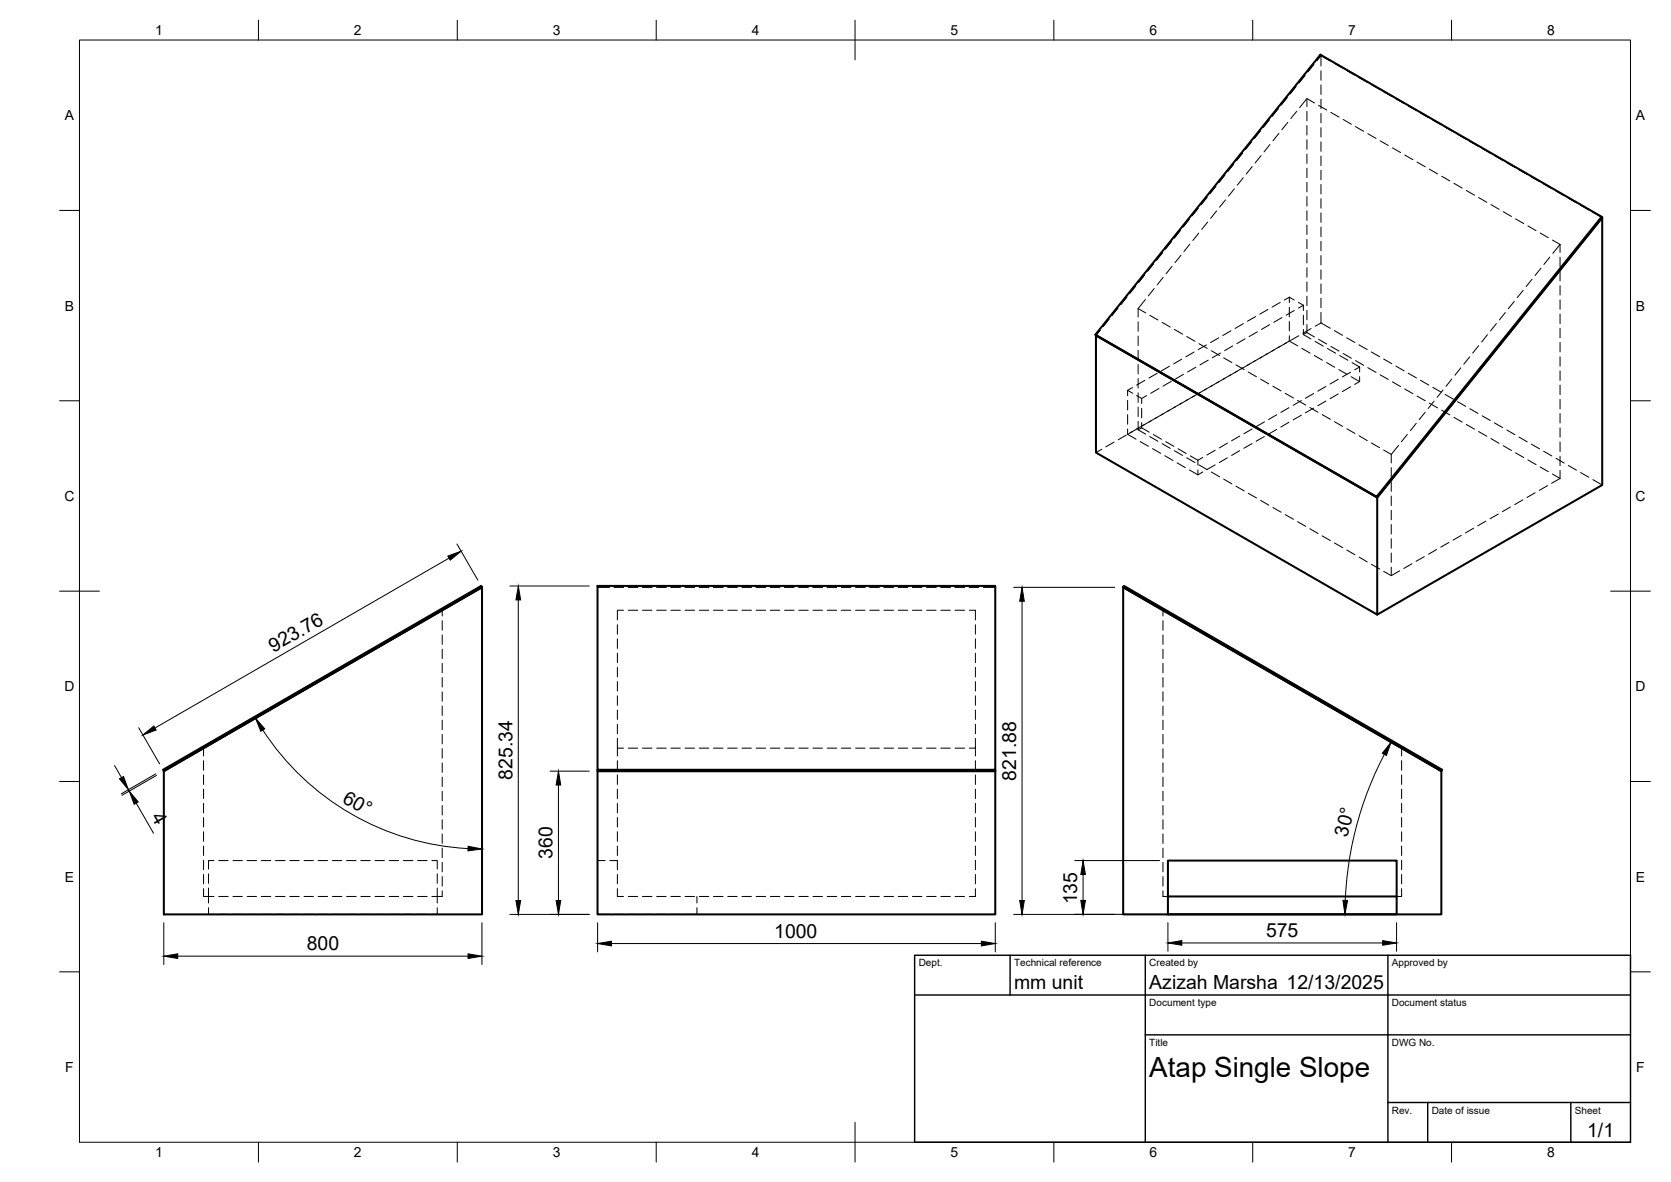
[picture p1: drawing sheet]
<svg xmlns="http://www.w3.org/2000/svg" width="420mm" height="297mm" viewBox="0 0 420 297" stroke-linecap="round" stroke-linejoin="round" font-family="sans-serif">
<!-- layer: Hidden -->
<g fill="none" stroke="#000" stroke-width=".25">
<path d="M328.1 19l-1.5 1.8M330.3 16.2l-1.5 1.8M332 13.7l.1 .3M332.1 14l-1 1.2 1-1.2 2.4 1.3zM332.1 14v2.6M332.1 17.8v2.4M335.5 15.9l2.1 1.2M338.6 17.7l2.1 1.2M341.7 19.5l2.1 1.1M312.4 38.4l-1.5 1.9M314.7 35.7l-1.5 1.8M316.9 32.9l-1.5 1.8"/>
<path d="M317.1 39.1l-1.5 1.8M319.2 30.1l-1.5 1.8M319.3 36.3l-1.5 1.9M321.4 27.3l-1.5 1.9M321.6 33.5l-1.5 1.9M323.6 24.5l-1.5 1.9M323.8 30.7l-1.5 1.9M325.9 21.7l-1.5 1.9M326.1 28l-1.6 1.8M328.6 24.8v2M328.6 28v2.4M328.6 31.5v2.4"/>
<path d="M328.6 35.1v2.4M328.6 38.7v2.4M330.5 25.9l-1.9-1.1-1.8 2.2M331.5 26.5l2.1 1.2M332.1 21.3v2.4M332.1 24.9v2.4M332.1 28.5v2.4M332.1 32.1v2.3M332.1 35.7v2.3M332.1 39.2v2.4M334.6 28.2l2.1 1.2M337.7 30l2.1 1.2"/>
<path d="M340.8 31.8l2.1 1.2M343.9 33.6l2.1 1.2M344.8 21.2l2.1 1.2M347 35.4l2.1 1.2M347.9 23l2.1 1.2M350.1 37.2l2.1 1.1M351 24.8l2.1 1.2M353.2 39l2.1 1.1M354.1 26.6l2.1 1.2M357.2 28.4l2 1.2M360.3 30.1l2.1 1.2M363.4 31.9l2 1.2"/>
<path d="M366.5 33.7l2 1.2M369.6 35.5l2 1.2M372.7 37.3l2 1.2M375.8 39.1l2 1.1M296.8 57.9l-1.5 1.9M299 55.1l-1.5 1.9M301.2 52.4l-1.5 1.8M301.4 58.6l-1.5 1.8M303.5 49.6l-1.5 1.8M303.7 55.8l-1.5 1.8M305.7 46.8l-1.5 1.8M305.9 53l-1.5 1.9"/>
<path d="M308 44l-1.5 1.9M308.1 50.2l-1.5 1.9M310.2 41.2l-1.5 1.9M310.4 47.4l-1.5 1.9M312.6 44.7l-1.5 1.8M314.9 41.9l-1.5 1.8M328.6 42.3v2.3M328.6 45.8v2.4M328.6 49.4v2.4M328.6 53v2.4M328.6 56.6v2.3M332.1 42.8v2.4"/>
<path d="M332.1 46.4v2.3M332.1 49.9v2.4M332.1 53.5v2.4M332.1 57.1v2.4M356.3 40.7l2.1 1.2M359.4 42.5l2.1 1.2M362.5 44.3l2.1 1.2M365.6 46.1l2 1.2M368.7 47.9l2.1 1.2M371.8 49.6l2 1.2M374.9 51.4l2 1.2M378 53.2l2 1.2"/>
<path d="M378.9 40.8l2 1.2M381.1 55l2 1.2M382 42.6l2 1.2M384.2 56.8l2 1.2M385 44.4l2.1 1.2M387.3 58.6l2 1.1M388.1 46.2l2.1 1.2M391.2 48l2.1 1.2M394.3 49.8l2.1 1.2M397.4 51.5l2.1 1.2M400.5 53.3l2.4 1.4M281.1 77.4l-1.5 1.9"/>
<path d="M283.3 74.6l-1.5 1.9M285.6 71.8l-1.5 1.9M286.2 77.5v2.2M287.8 69.1l-1.5 1.8M288 75.3l-1.8 2.2 1.9 1.1M289.1 79.2l2.1 1.2M290 66.3l-1.5 1.8M290.2 72.5l-1.5 1.9M292.3 63.5l-1.5 1.9M292.5 69.7l-1.5 1.9M294.5 60.7l-1.5 1.9M294.7 66.9l-1.5 1.9"/>
<path d="M296.9 64.1l-1.5 1.9M299.2 61.4l-1.5 1.8M315.7 79.6l-2.1 1.1M318.8 77.8l-2 1.2M321.9 76l-2.1 1.2M322.3 79.8l-2 1.2M324.2 74.7l-1.3 .7M324.2 74.7l1.2 .7M324.2 74.7v1.3M324.2 77.2v2.4M325.4 78l-2 1.2M326.5 76l1.2 .7"/>
<path d="M327.7 76.7l-1.2 .7M327.7 76.7v1.3M327.7 79.2v2.4M328.6 60.1v2.4M328.6 63.7v2.4M328.6 67.3v2.4M328.6 70.9v2.3M328.6 74.4v2.4M328.6 78v2.4M332.1 60.6v2.4M332.1 64.2v2.4M332.1 67.8v2.4"/>
<path d="M332.1 71.4v2.4M332.1 74.9v2.4M332.1 78.5v2.7M378.5 78.5l-1.5 1.9M380.7 75.7l-1.5 1.9M383 73l-1.5 1.8M385.2 70.2l-1.5 1.8M387.5 67.4l-1.5 1.8M389.7 64.6l-1.5 1.9M390.4 60.3l1.9 1.1M392.3 61.4l-1.9 2.3M392.3 61.4v2"/>
<path d="M392.3 64.6v2.4M392.3 68.2v2.4M392.3 71.8v2.4M392.3 75.4v2.3M392.3 78.9v2.4M276.6 83l-1 1.3M278.8 80.2l-1.4 1.9M283.5 98.1v1.3M283.5 98.1l1.3 .7M284.8 97.4l-1.3 .7M285.8 99.4l1.3 .7M286.2 80.9v2.4"/>
<path d="M286.2 84.4v2.4M286.2 88v2.4M286.2 91.6v2.4M286.2 95.2v2.3M286.2 98.7v2.4M287.8 95.6l-2 1.2M288.3 99.4l-1.2 .7v1.3M291 93.8l-2.1 1.2M291.4 97.6l-2.1 1.2M292.2 81l2.1 1.2M294 92l-2 1.2M294.5 95.8l-2.1 1.2"/>
<path d="M295.3 82.8l2 1.2M297.1 90.3l-2 1.1M297.6 94.1l-2.1 1.2M298.4 84.6l2.1 1.2M300.2 88.5l-2 1.2M300.2 99.5l-2 1.2M300.7 92.3l-2.1 1.2M301.5 86.4l2.1 1.2M301.8 98.6l-2.1 1.2M303.3 86.7l-2 1.2M303.8 90.5l-2.1 1.2M304.6 88.1l2 1.2"/>
<path d="M304.9 96.8l-3.6 2.1M306.4 84.9l-2 1.2M306.4 95.9l-2 1.2M306.9 88.7l-2.1 1.2M307.7 89.9l2 1.2M309.5 83.1l-2 1.2M309.5 94.2l-3.6 2.1M310 86.9l-2.1 1.2M310.8 91.7l2 1.2M312.6 81.3l-2 1.2M312.6 92.4l-3.6 2.1M313.1 85.2l-2.1 1.1"/>
<path d="M313.9 93.5l2 1.2M314.2 91.5l-2.1 1.2M315.7 90.6l-2.1 1.2M316.2 83.4l-2.1 1.2M317 95.3l2 1.2M319.3 81.6l-2.1 1.2M320.1 97.1l2 1.1M321.9 87l-6.7 3.9M323.2 98.8l2 1.2M323.5 86.2l-2.1 1.1M324.2 80.8v2.4M324.2 84.4v1.3"/>
<path d="M324.2 85.7l2.1 1.2M324.2 85.7l-1.3 .7M326.6 84.4l-2.1 1.2M327.3 87.6l2.1 1.1M327.7 84.1l1.9 1.1M327.7 82.8v1.3M328.6 83.6l1.9 1.1M328.6 83.6l-.9 .5M328.6 81.6v2M329.6 82.6l-2 1.2M330.3 98.9l-2.1 1.2M330.5 89.3l2 1.2"/>
<path d="M330.7 85.8l2 1.2M331.5 85.3l2.1 1.2M332.1 81.2l-1.4 .8M332.1 81.2l2.4 1.3M333.4 97.1l-2.1 1.2M333.5 91.1l2.1 1.2M333.8 87.6l2 1.2M334.6 87l2.1 1.2M335.5 83.1l2.1 1.2M336.5 95.3l-2.1 1.2M336.5 99l-2.1 1.2M336.6 92.9l2.1 1.2"/>
<path d="M336.8 89.4l2.1 1.1M337.7 88.8l2.1 1.2M338.6 84.9l2.1 1.2M339.6 93.5l-2.1 1.2M339.6 97.2l-2.1 1.2M339.7 94.7l2.2 1.2M340 91.1l1.9 1.1M340.8 90.6l2.1 1.2M341.7 86.7l2.1 1.1M341.9 92.2l-1.3 .7M341.9 92.2v1.3M341.9 94.7v1.2"/>
<path d="M341.9 95.9l-1.3 .7M343.9 92.4l2.1 1.2M344.8 88.4l2.1 1.2M347 94.2l2.1 1.2M347.9 90.2l2.1 1.2M350.1 96l2.1 1.2M351 92l2.1 1.2M353.2 97.8l2.1 1.1M354.1 93.8l2.1 1.2M356.3 99.5l2.1 1.2M357.2 95.6l2 1.2M360.3 97.4l2.1 1.1"/>
<path d="M362.8 98l-1.5 1.9M363.4 99.1l2 1.2M365.1 95.2l-1.5 1.9M367.3 92.4l-1.5 1.9M369.5 89.7l-1.5 1.8M371.8 86.9l-1.5 1.8M374 84.1l-1.5 1.9M376.3 81.3l-1.5 1.9M392.3 82.5v2.4M392.3 86.1v2.3M392.3 89.6v2.4M392.3 93.2v2.4"/>
<path d="M392.3 96.8v2.4M277 112.9l-1.4 .8M280.1 111.1l-2.1 1.2M283.2 109.3l-2 1.2M283.5 109.1l2.1 1.3M283.5 100.6v2.4M283.5 104.2v2.4M283.5 107.8v1.3M286.2 108l1.9 1.1M286.2 102.3v2.4M286.2 105.9v2.1M286.3 107.5l-2.8 1.6"/>
<path d="M286.7 111l2.1 1.1M287.1 107.5l1.9 1.1M287.1 102.6v2.4M287.1 106.2v1.3M287.1 107.5l-.9 .5M287.8 106.6l-2 1.2M289.1 109.7l2.1 1.2M289.8 112.7l2 1.2M290 109.2l2.1 1.2M292.2 111.5l2.1 1.2M292.5 104l-5.2 2.9M292.9 114.5l2 1.2"/>
<path d="M293.1 111l2.1 1.2M294 103.1l-2 1.2M295.3 113.3l2 1.2M295.6 102.2l-2.1 1.2M296 116.3l2 1.2M296.2 112.8l2.1 1.2M297.1 101.3l-2 1.2M298.4 115l2.1 1.2M298.7 100.4l-2.1 1.2M299.1 118.1l2.1 1.2M299.3 114.6l1.9 1.1M301.2 115.7v1.2"/>
<path d="M301.2 118.1v1.2M301.5 116.8l2.1 1.2M302.5 114.9l-1.3 .8M302.5 118.6l-1.3 .7M304.6 118.6l2 1.2M305.5 113.2l-2 1.1M305.5 116.8l-2 1.2M308.6 111.4l-2 1.2M308.6 115l-2 1.2M311.7 109.6l-2 1.2M311.7 113.2l-2 1.3M314.8 107.8l-2 1.2"/>
<path d="M314.8 111.5l-2 1.2M317.9 106l-2.1 1.2M317.9 109.7l-2.1 1.2M321 104.2l-2 1.2M321 107.9l-2 1.2M324.1 102.5l-2 1.1M324.1 106.1l-2 1.2M326.3 100.6l2 1.2M327.2 100.7l-2.1 1.2M327.2 104.3l-2.1 1.2M329.4 102.4l2 1.2M330.3 102.6l-2.1 1.1"/>
<path d="M332.4 104.2l2.1 1.2M333.4 100.8l-2.1 1.2M335.5 106l2.1 1.2M338.6 107.7l2.1 1.2M341.7 109.5l2.1 1.2M344.8 111.3l2.1 1.2M349.8 114.2v2.1M349.8 117.5v2.4M351.6 111.9l-1.8 2.3-1.9-1.1M353.9 109.2l-1.5 1.8M356.1 106.4l-1.5 1.8M358.4 103.6l-1.6 1.8"/>
<path d="M359.4 101.3l2.1 1.2M360.6 100.8l-1.5 1.9M362.5 103.1l2.1 1.2M365.6 104.9l2 1.2M366.5 100.9l2 1.2M368.7 106.7l2.1 1.2M369.6 102.7l2 1.2M371.8 108.4l2 1.2M372.7 104.5l2 1.2M374.9 110.2l2 1.2M375.8 106.3l2 1.1M378 112l2 1.2"/>
<path d="M378.9 108l2 1.2M381.1 113.8l2 1.2M382 109.8l2 1.2M384.2 115.6l2 1.2M385 111.6l2.1 1.2M387.3 117.4l2 1.1M388.1 113.4l2.1 1.2M390.4 119.1l1.9 1.1M391.2 115.2l2.1 1.2M392.3 100.4v2.4M392.3 103.9v2.4M392.3 107.5v2.4"/>
<path d="M392.3 111.1v2.4M392.3 114.6v2.4M392.3 118.2v2M394.3 117l2.1 1.2M397.4 118.8l2.1 1.1M307.7 120.4l2 1.2M310.8 122.2l2 1.2M313.9 124l2 1.1M317 125.8l2 1.1M320.1 127.5l2 1.2M323.2 129.3l2 1.2M326.3 131.1l2 1.2"/>
<path d="M329.4 132.9l2 1.2M332.4 134.7l2.1 1.2M335.5 136.4l2.1 1.2M338.6 138.2l2.1 1.2M349.8 121.1v2.4M349.8 124.7v2.3M349.8 128.2v2.4M349.8 131.8v2.4M349.8 135.4v2.4M349.8 139v2.3M358.1 139.9l-2 1.2M361.2 138.1l-2 1.2"/>
<path d="M364.3 136.3l-2 1.2M367.4 134.5l-2 1.2M370.5 132.7l-2 1.2M373.6 131l-2 1.2M376.7 129.2l-2.1 1.2M379.8 127.4l-2.1 1.2M382.9 125.6l-2 1.2M386 123.8l-2.1 1.2M389.1 122.1l-2.1 1.1M392.3 120.2l-2.2 1.3M400.5 120.5l2.4 1.4M111.2 153.4v1.4"/>
<path d="M111.2 156v2.4M111.2 159.6v2.3M150.2 147.6h3M154.4 147.6h2.4M155.2 157v2.4M156.8 153.4h-1.6v2.4M158 153.4h2.4M158 147.6h2.4M161.5 153.4h2.4M161.5 147.6h2.4M165.1 153.4h2.4M165.1 147.6h2.4"/>
<path d="M168.7 153.4h2.4M168.7 147.6h2.4M172.3 153.4h2.3M172.3 147.6h2.3M175.8 153.4h2.4M175.8 147.6h2.4M179.4 153.4h2.4M179.4 147.6h2.4M183 153.4h2.4M183 147.6h2.4M186.6 153.4h2.3M186.6 147.6h2.3"/>
<path d="M190.1 153.4h2.4M190.1 147.6h2.4M193.7 153.4h2.4M193.7 147.6h2.4M197.3 153.4h2.3M197.3 147.6h2.3M200.9 153.4h2.3M200.9 147.6h2.3M204.4 153.4h2.4M204.4 147.6h2.4M208 153.4h2.4M208 147.6h2.4"/>
<path d="M211.6 153.4h2.3M211.6 147.6h2.3M215.1 153.4h2.4M215.1 147.6h2.4M218.7 153.4h2.4M218.7 147.6h2.4M222.3 153.4h2.4M222.3 147.6h2.4M225.8 153.4h2.4M225.8 147.6h2.4M229.4 153.4h2.4M229.4 147.6h2.4"/>
<path d="M233 153.4h2.4M233 147.6h2.4M236.6 153.4h2.4M236.6 147.6h2.4M240.1 153.4h2.4M240.1 147.6h2.4M243.7 153.4h1.6v2.4M243.7 147.6h2.4M245.3 157v2.4M247.3 147.6h3M292.4 153.4v1.4M292.4 156v2.4"/>
<path d="M292.4 159.6v2.3M341.7 140l2.1 1.2M344.8 141.8l2.1 1.2M347.9 143.6l1.9 1.1M349.8 142.5v2.2M351.9 143.5l-2.1 1.2M355 141.7l-2 1.2M111.2 163.1v2.4M111.2 166.7v2.4M111.2 170.3v2.4M111.2 173.8v2.4M111.2 177.4v2.4"/>
<path d="M155.2 160.6v2.3M155.2 164.1v2.4M155.2 167.7v2.4M155.2 171.3v2.4M155.2 174.9v2.3M155.2 178.4v2.4M245.3 160.6v2.3M245.3 164.1v2.4M245.3 167.7v2.4M245.3 171.3v2.4M245.3 174.9v2.3M245.3 178.4v2.4"/>
<path d="M292.4 163.1v2.4M292.4 166.7v2.4M292.4 170.3v2.4M292.4 173.8v2.4M292.4 177.4v2.4M51.2 188v2M51.2 191.2v2.4M51.2 194.7v2.4M51.2 198.3v2.4M111.2 181v2.4M111.2 184.6v2.4M111.2 188.1v2.4"/>
<path d="M111.2 191.7v2.4M111.2 195.3v2.4M111.2 198.8v2.4M155.2 185.6v2.4h1.6M155.2 182v2.4M155.2 188v2M155.2 191.2v2.4M155.2 194.7v2.4M155.2 198.3v2.4M158 188h2.4M161.5 188h2.4M165.1 188h2.4"/>
<path d="M168.7 188h2.4M172.3 188h2.3M175.8 188h2.4M179.4 188h2.4M183 188h2.4M186.6 188h2.3M190.1 188h2.4M193.7 188h2.4M197.3 188h2.3M200.9 188h2.3M204.4 188h2.4M208 188h2.4"/>
<path d="M211.6 188h2.3M215.1 188h2.4M218.7 188h2.4M222.3 188h2.4M225.8 188h2.4M229.4 188h2.4M233 188h2.4M236.6 188h2.4M240.1 188h2.4M245.3 185.6v2.4h-1.6M245.3 182v2.4M245.3 188v2"/>
<path d="M245.3 191.2v2.4M245.3 194.7v2.4M245.3 198.3v2.4M292.4 181v2.4M292.4 184.6v2.4M292.4 188.1v2.4M292.4 191.7v2.4M292.4 195.3v2.4M292.4 198.8v2.4M352.4 188v2M352.4 191.2v2.4M352.4 194.7v2.4"/>
<path d="M352.4 198.3v2.4M51.2 201.9v2.4M51.2 205.5v2.3M51.2 209v2.4M51.2 212.6v2.4M51.2 216.2v2.4M51.2 219.8v2.3M52.4 219.6v2.4M53.8 216.3h-1.4v2.1M55 216.3h2.4M58.6 216.3h2.3M62.1 216.3h2.4"/>
<path d="M65.7 216.3h2.4M69.3 216.3h2.4M72.9 216.3h2.3M76.4 216.3h2.4M80 216.3h2.4M83.6 216.3h2.4M87.1 216.3h2.4M90.7 216.3h2.4M94.3 216.3h2.4M97.9 216.3h2.3M101.4 216.3h2.4M105 216.3h2.4"/>
<path d="M108.6 216.3h1.3v2.1M109.9 219.6v2.4M111.2 202.4v2.4M111.2 206v2.4M111.2 209.6v2.3M111.2 213.1v2.4M111.2 216.7v2.4M150.2 216.3h1.9M153.3 216.3h1.9M155.2 201.9v2.4M155.2 205.5v2.3M155.2 209v2.4"/>
<path d="M155.2 212.6v2.4M155.2 216.2v2.4M155.2 219.8v2.3M245.3 201.9v2.4M245.3 205.5v2.3M245.3 209v2.4M245.3 212.6v2.4M245.3 216.2v2.4M245.3 219.8v2.3M292.4 202.4v2.4M292.4 206v2.4M292.4 209.6v2.3"/>
<path d="M292.4 213.1v2.4M292.4 216.7v2.4M352.4 201.9v2.4M352.4 205.5v2.3M352.4 209v2.4M352.4 212.6v2.4M352.4 216.2v2.4M352.4 219.8v2.3M51.2 223.3v2h2.6M52.4 228.1v1.7h1.4M52.4 223.2v3.7M55 229.8h2.4"/>
<path d="M55 225.3h2.4M58.6 229.8h2.3M58.6 225.3h2.3M62.1 229.8h2.4M62.1 225.3h2.4M65.7 229.8h2.4M65.7 225.3h2.4M69.3 229.8h2.4M69.3 225.3h2.4M72.9 229.8h2.3M72.9 225.3h2.3M76.4 229.8h2.4"/>
<path d="M76.4 225.3h2.4M80 229.8h2.4M80 225.3h2.4M83.6 229.8h2.4M83.6 225.3h2.4M87.1 229.8h2.4M87.1 225.3h2.4M90.7 229.8h2.4M90.7 225.3h2.4M94.3 229.8h2.4M94.3 225.3h2.4M97.9 229.8h2.3"/>
<path d="M97.9 225.3h2.3M101.4 229.8h2.4M101.4 225.3h2.4M105 229.8h2.4M105 225.3h2.4M109.9 228.1v1.7h-1.3M109.9 223.2v3.7M111.2 223.9v1.4h-2.6M111.2 220.3v2.4M150.2 229.8h3M154.4 229.8h2.4M155.2 223.3v2h1.6"/>
<path d="M158 225.3h2.4M158 229.8h2.4M161.5 229.8h2.4M161.5 225.3h2.4M165.1 229.8h2.4M165.1 225.3h2.4M168.7 229.8h2.4M168.7 225.3h2.4M172.3 225.3h2.3M175.2 225.3v1.6M175.2 228.1v1.7h-2.9M175.8 225.3h2.4"/>
<path d="M179.4 225.3h2.4M183 225.3h2.4M186.6 225.3h2.3M190.1 225.3h2.4M193.7 225.3h2.4M197.3 225.3h2.3M200.9 225.3h2.3M204.4 225.3h2.4M208 225.3h2.4M211.6 225.3h2.3M215.1 225.3h2.4M218.7 225.3h2.4"/>
<path d="M222.3 225.3h2.4M225.8 225.3h2.4M229.4 225.3h2.4M233 225.3h2.4M236.6 225.3h2.4M240.1 225.3h2.4M245.3 223.3v2h-1.6M292.4 223.9v1.4h1.3M292.4 220.3v2.4M352.4 223.3v2h-1.2"/>
</g>
<!-- layer: Visible -->
<g fill="none" stroke="#000" stroke-width=".51">
<path d="M332 13.7l70.7 40.8-56.6 70.3-70.7-40.7zM402.7 54.5l.2 .2-56.6 70.3-.2-.2M275.4 84.1l70.9 40.9M275.6 84.3l70.7 40.7v29.5l-70.7-40.8zM346.3 125l56.6-70.3v67.2l-56.6 32.6M150.2 147.2h100.1v46.2h-100.1zM282.4 147.6l80 46.2v36h-80zM282.6 147.2l80 46.2-.2 .4-80-46.2zM41 193.4l80-46.2 .2 .4-80 46.2zM41.2 193.8l80-46.2v82.2h-80zM150.2 193.8h100.1v36h-100.1zM150.2 193.4v.4h100.1"/>
<path d="M250.3 193.4v.4M293.7 216.3h57.5v13.5h-57.5zM293.7 225.3h57.5"/>
</g>
<!-- layer: BORDER -->
<g fill="none" stroke="#000" stroke-width=".25">
<path d="M20 10.1h390v276.9h-390zM65 5.1v5M115 5.1v5M165 5.1v5M215 5.1v10M265 5.1v5M315 5.1v5M365 5.1v5M15 52.9h5M410 52.9h5M15 100.7h5M410 100.7h5"/>
<path d="M15 148.6h10M405 148.6h10M15 196.4h5M410 196.4h5M15 244.2h5M410 244.2h5M65 287v5M115 287v5M165 287v5M215 282.1v9.9M265 287v5M315 287v5"/>
<path d="M365 287v5"/>
</g>
<!-- layer: TITLEBLOCK -->
<path d="M230 240.1h180v46.9h-180zM230 250h180M254 240.1v9.9M288 240.1v46.9M349 240.1v46.9M288 260.1h122M349 277.1h61M359 277.1v9.9M395 277.1v9.9" fill="none" stroke="#000" stroke-width=".36"/>
<!-- layer: FD_Dimensions -->
<g fill="none" stroke="#000" stroke-width=".25">
<path d="M114.9 136.7l5.2 9.1M112.9 140.3l-73.9 42.7M128.2 147.3h19.9M130.3 150.8v75.5M254.9 147.6h25.4M257 151.1v75.2M28.8 192.4l1.7 3M32.3 198.5l.2 .3M34.9 182.9l5.2 9.1M39.2 194.5l-8.7 5M39.4 194.8l-8.7 5.1M66.1 183.5a65.8 65.8 0 0 0 51.6 29.8"/>
<path d="M138.3 193.8h9.8M140.4 197.3v29M348.1 189.6a86.6 86.6 0 0 0-9.9 36.7M34.2 201.8l4.4 7.6M270.2 216.3h21.4M272.3 219.8v6.5M41.2 231.9v10.5M121.2 231.9v10.5M128.2 229.8h19.9M150.3 231.9v7.3M153.8 237.1h93M250.3 231.9v7.3"/>
<path d="M254.9 229.8h25.4M270.2 229.8h21.4M293.7 231.9v7.2M297.2 237h50.5M351.2 231.9v7.2M44.7 240.3h73"/>
</g>
<g fill="#000" stroke="#000" stroke-width=".25">
<path d="M112.6 139.7l3.3-1.2-2.7 2.3zM130.3 147.3l.6 3.5h-1.2zM257 147.6l.6 3.5h-1.2zM30 195.7l1.1-.6 1.2 3.4zM35.9 184.7l2.8-2.3 .6 1.1zM64.2 180.5l2.4 2.7-1 .6zM140.4 193.8l.6 3.5h-1.2zM349.8 186.5l-1.2 3.4-1-.6zM32.5 198.8l2.3 2.7-1.1 .6zM117.7 212.7l3.5 .6-3.5 .5zM272.3 216.3l.6 3.5h-1.1zM41.2 240.3l3.5-.6v1.2z"/>
<path d="M117.7 239.7l3.5 .6-3.5 .6zM129.7 226.3h1.2l-.6 3.5zM139.8 226.3h1.2l-.6 3.5zM150.3 237.1l3.5-.6v1.2zM246.8 236.5l3.5 .6-3.5 .6zM256.4 226.3h1.2l-.6 3.5zM271.8 226.3h1.1l-.6 3.5zM293.7 237l3.5-.6v1.1zM337.7 226.3h1.1l-.6 3.5zM347.7 236.4l3.5 .6-3.5 .5z"/>
</g>
<text font-size="7" x="289" y="270.6">Atap Single Slope</text>
<g font-size="4.9">
<text x="68.7" y="164.1" transform="rotate(-30 68.7 164.1)">923.76</text>
<text x="128.9" y="196" transform="rotate(-90 128.9 196)">825.34</text>
<text x="255.5" y="196.2" transform="rotate(-90 255.5 196.2)">821.88</text>
<text x="85.9" y="201.5" transform="rotate(30 85.9 201.5)">60°</text>
<text x="37.9" y="205.3" transform="rotate(60 37.9 205.3)">4</text>
<text x="138.9" y="215.9" transform="rotate(-90 138.9 215.9)">360</text>
<text x="338.8" y="210.5" transform="rotate(-75 338.8 210.5)">30°</text>
<text x="270.9" y="227.3" transform="rotate(-90 270.9 227.3)">135</text>
<text x="77.1" y="238.8">800</text>
<text x="194.7" y="235.7">1000</text>
<text x="318.3" y="235.5">575</text>
<text x="255" y="248.5">mm unit</text>
<text x="289" y="248.5">Azizah Marsha 12/13/2025</text>
<text x="399.1" y="285.7">1/1</text>
</g>
<g font-size="3.5">
<text x="39" y="8.8">1</text>
<text x="89" y="8.8">2</text>
<text x="139" y="8.8">3</text>
<text x="189" y="8.8">4</text>
<text x="239" y="8.8">5</text>
<text x="289" y="8.8">6</text>
<text x="339" y="8.8">7</text>
<text x="389" y="8.8">8</text>
<text x="16.3" y="30.2">A</text>
<text x="411.3" y="30.2">A</text>
<text x="16.3" y="78">B</text>
<text x="411.3" y="78">B</text>
<text x="16.2" y="125.9">C</text>
<text x="411.2" y="125.9">C</text>
<text x="16.2" y="173.7">D</text>
<text x="411.2" y="173.7">D</text>
<text x="16.3" y="221.6">E</text>
<text x="411.3" y="221.6">E</text>
<text x="16.4" y="269.4">F</text>
<text x="411.4" y="269.4">F</text>
<text x="39" y="290.8">1</text>
<text x="89" y="290.8">2</text>
<text x="139" y="290.8">3</text>
<text x="189" y="290.8">4</text>
<text x="239" y="290.8">5</text>
<text x="289" y="290.8">6</text>
<text x="339" y="290.8">7</text>
<text x="389" y="290.8">8</text>
</g>
<g font-size="2.5">
<text x="231" y="242.9">Dept.</text>
<text x="255" y="242.9">Technical reference</text>
<text x="289" y="242.9">Created by</text>
<text x="350" y="242.9">Approved by</text>
<text x="289" y="252.8">Document type</text>
<text x="350" y="252.8">Document status</text>
<text x="289" y="262.9">Title</text>
<text x="350" y="262.9">DWG No.</text>
<text x="350" y="279.9">Rev.</text>
<text x="360" y="279.9">Date of issue</text>
<text x="396" y="279.9">Sheet</text>
</g>
</svg>
